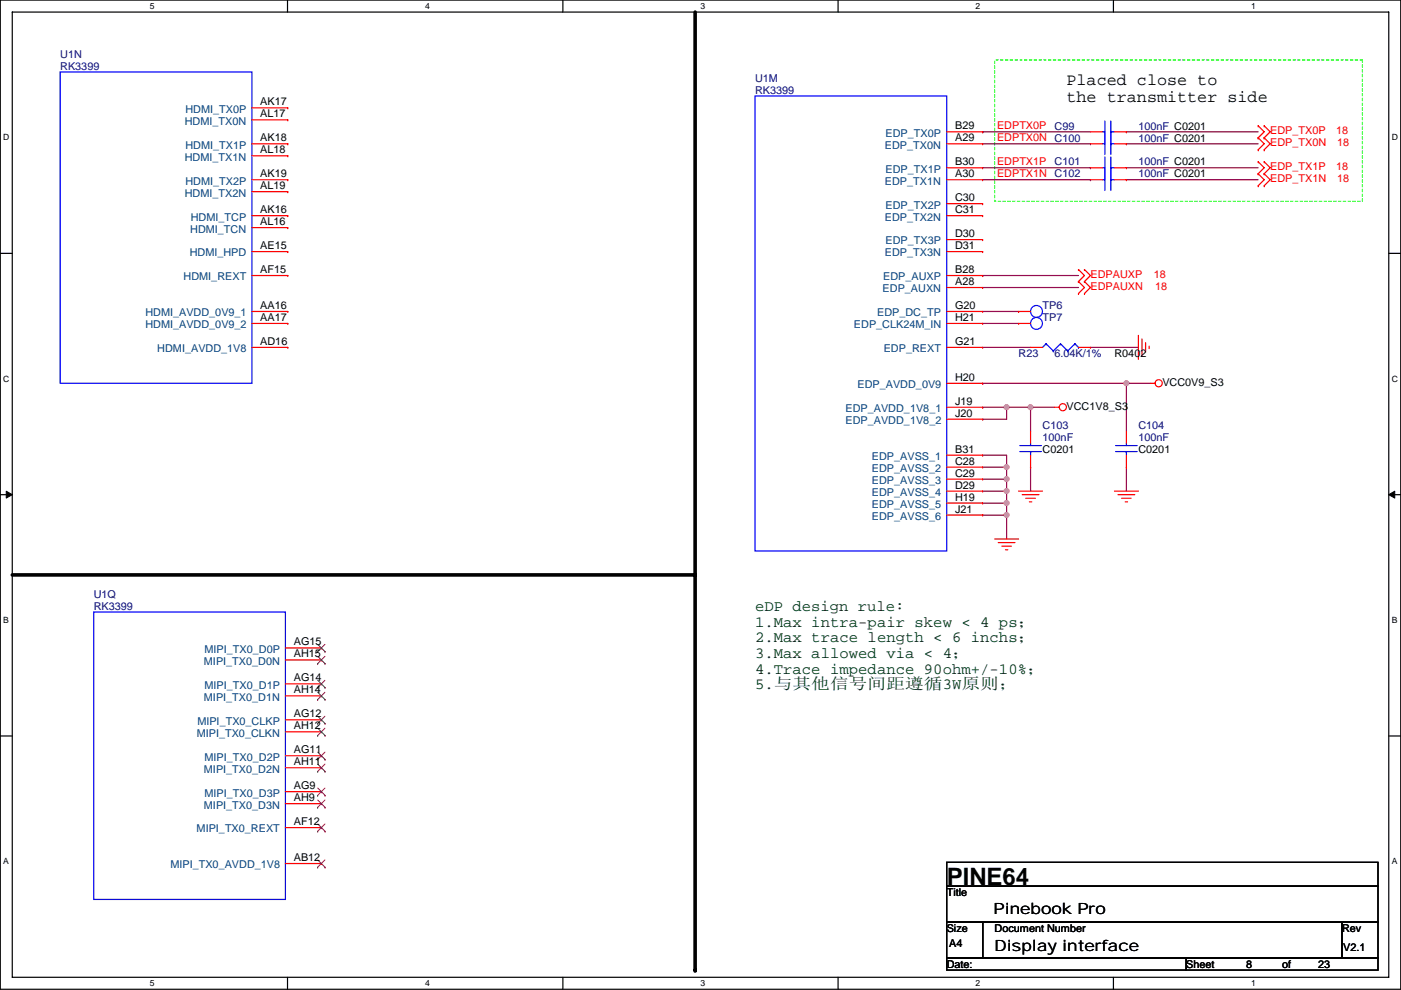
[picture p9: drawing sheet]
<svg xmlns="http://www.w3.org/2000/svg" width="297mm" height="210mm" viewBox="0 0 297 210" stroke-linecap="round" stroke-linejoin="round" font-family="sans-serif">
<path d="M.1 0h296.9v209.8h-296.9zM2.6 2.6h291.8v204.7h-291.8z" fill="none" stroke="#000" stroke-width=".25"/>
<g fill="#fff">
<path d="M31.8 .3h1v2h-1z"/>
<path d="M31.8 207.5h1v2.1h-1z"/>
</g>
<path d="M61 0v2.6M61 207.3v2.5" fill="none" stroke="#000" stroke-width=".25"/>
<g fill="#fff">
<path d="M90.1 .3h1v2h-1z"/>
<path d="M90.1 207.5h1v2.1h-1z"/>
</g>
<path d="M119.3 0v2.6M119.3 207.3v2.5" fill="none" stroke="#000" stroke-width=".25"/>
<g fill="#fff">
<path d="M148.5 .3h1v2h-1z"/>
<path d="M148.5 207.5h1v2.1h-1z"/>
</g>
<path d="M177.7 0v2.6M177.7 207.3v2.5" fill="none" stroke="#000" stroke-width=".25"/>
<g fill="#fff">
<path d="M206.9 .3h1v2h-1z"/>
<path d="M206.9 207.5h1v2.1h-1z"/>
</g>
<path d="M236.1 0v2.6M236.1 207.3v2.5" fill="none" stroke="#000" stroke-width=".25"/>
<g fill="#fff">
<path d="M265.2 .3h1v2h-1z"/>
<path d="M265.2 207.5h1v2.1h-1z"/>
<path d="M.7 28.2h1.3v2h-1.3z"/>
<path d="M295.1 28.2h1.3v2h-1.3z"/>
<path d="M.7 79.3h1.3v2.1h-1.3z"/>
<path d="M295.1 79.3h1.3v2.1h-1.3z"/>
</g>
<path d="M.1 53.7h2.5M294.4 53.7h2.6" fill="none" stroke="#000" stroke-width=".25"/>
<g fill="#fff">
<path d="M.7 130.5h1.2v2h-1.2z"/>
<path d="M295.1 130.5h1.2v2h-1.2z"/>
</g>
<path d="M.1 104.9h2.5M294.4 104.9h2.6" fill="none" stroke="#000" stroke-width=".25"/>
<path d="M1.3 104.2l1.3 .7-1.3 .7zM294.4 104.9l1.3-.7v1.4z" fill="#000" stroke="#000" stroke-width=".21"/>
<g fill="#fff">
<path d="M.7 181.7h1.2v2h-1.2z"/>
<path d="M295.1 181.7h1.2v2h-1.2z"/>
</g>
<path d="M.1 156.1h2.5M294.4 156.1h2.6M200.7 195.6h7.6v7.6h-7.6zM200.7 182.9h91.5v5.1h-91.5zM200.7 188h91.5v7.6h-91.5zM208.3 195.6h76.2v7.6h-76.2zM284.5 195.6h7.7v7.6h-7.7zM200.7 203.2h50.8v2.6h-50.8zM251.5 203.2h40.7v2.6h-40.7z" fill="none" stroke="#000" stroke-width=".25"/>
<path d="M147.4 2.6v203.2M2.6 121.9h144.8M147.4 205.8h.1" fill="none" stroke="#000" stroke-width=".76"/>
<path d="M210.9 12.7h78v30h-78z" fill="none" stroke="#0f0" stroke-width=".25" stroke-dasharray=".5 .5"/>
<g fill="none" stroke="#800040" stroke-width=".25">
<path d="M208.3 28h.1M208.3 30.5h22.9M208.3 28h22.9M208.3 35.6h22.9M208.3 38.1h22.9M231.2 30.5h.1M231.2 35.6h.1M231.2 38.1h.1M238.8 30.5h28M238.8 28h28M238.8 38.1h28M238.8 35.6h28"/>
<path d="M208.3 58.4h.1M208.3 58.4h20.4M208.3 73.7h10.2M208.3 66.1h7.7M208.3 68.6h7.7M208.3 61h20.4M231.2 73.7h10.2M208.3 96.5h5.1v2.6M208.3 99.1h5.1M208.3 81.3h.1M208.3 86.4h.1M208.3 81.3h30.5"/>
<path d="M208.3 86.4h5.1M213.4 99.1h.1M213.4 86.4v2.5h-5.1M213.4 86.4h5.1M213.4 99.1v2.5M218.5 86.4h.1M218.5 86.4v5.1M218.5 99.1v5.1M218.5 86.4h5.1M238.8 81.3h5.1M238.8 99.1v5.1M238.8 81.3v10.2"/>
<path d="M208.3 101.6h5.1M208.3 104.2h5.1M208.3 106.7h5.1M208.3 109.2h5.1M213.4 101.6v2.6M213.4 104.2h.1M213.4 106.7h.1M213.4 109.2v5.1M213.4 104.2v5"/>
</g>
<g fill="#f0f" stroke="#f0f" stroke-width=".25">
<circle cx="213.4" cy="101.6" r=".5"/>
<circle cx="213.4" cy="99.1" r=".5"/>
<circle cx="213.4" cy="104.1" r=".5"/>
<circle cx="213.4" cy="109.2" r=".5"/>
<circle cx="213.4" cy="106.7" r=".5"/>
<circle cx="238.8" cy="81.3" r=".5"/>
<circle cx="213.4" cy="86.4" r=".5"/>
<circle cx="218.5" cy="86.4" r=".5"/>
</g>
<g fill="none" stroke="#f00" stroke-width=".25">
<path d="M53.4 38.1h7.6M53.4 30.5h7.6M53.4 33h7.6M53.4 22.9h7.6M53.4 25.4h7.6M61 38.1h.1M61 30.5h.1M61 33h.1M61 22.9h.1M61 25.4h.1M200.7 38.1h7.6M200.7 30.5h7.6"/>
<path d="M200.7 35.6h7.6M200.7 28h7.6M208.3 38.1h.1M208.3 35.6h.1M208.3 28h.1M208.3 30.5h.1M231.2 38.1h2.5M231.2 28h2.5M231.2 30.5h2.5M231.2 35.6h2.5M236.3 38.1h2.5M236.3 30.5h2.5"/>
<path d="M236.3 35.6h2.5M236.3 28h2.5M238.8 38.1h.1M238.8 28h.1M238.8 30.5h.1M238.8 35.6h.1M266.8 31.8h.1M266.8 29.2h.1M266.8 26.7h.1M266.8 39.4h.1M266.8 36.9h.1M266.8 34.3h.1"/>
<path d="M266.8 29.2l1.2 1.3-1.2 1.3M266.8 26.7l1.2 1.3-1.2 1.2M266.8 36.9l1.2 1.2-1.2 1.3M266.8 34.3l1.2 1.3-1.2 1.3M268 31.8h.1M268 29.2h.1M268 26.7h.1M268 39.4h.1M268 36.9h.1M268 34.3h.1M268 29.2l1.3 1.3-1.3 1.3M268 26.7l1.3 1.3-1.3 1.2"/>
<path d="M268 36.9l1.3 1.2-1.3 1.3M268 34.3l1.3 1.3-1.3 1.3M53.4 40.7h7.6M53.4 48.3h7.6M53.4 45.7h7.6M53.4 58.4h7.6M53.4 53.4h7.6M61 40.7h.1M61 48.3h.1M61 45.7h.1M61 58.4h.1M61 53.4h.1"/>
<path d="M200.7 45.7h7.6M200.7 58.4h7.6M200.7 53.4h7.6M200.7 50.8h7.6M200.7 43.2h7.6M208.3 58.4h.1M208.3 50.8h.1M208.3 53.4h.1M208.3 45.7h.1M208.3 43.2h.1M228.7 59.7h.1M228.7 57.2h.1"/>
<path d="M228.7 59.7l1.2 1.3-1.2 1.3M228.7 57.2l1.2 1.2-1.2 1.3M229.9 59.7h.1M229.9 57.2h.1M229.9 59.7l1.3 1.3-1.3 1.3M229.9 57.2l1.3 1.2-1.3 1.3M53.4 66.1h7.6M53.4 73.7h7.6M53.4 68.6h7.6M61 66.1h.1M61 73.7h.1M61 68.6h.1"/>
<path d="M200.7 66.1h7.6M200.7 73.7h7.6M200.7 68.6h7.6M200.7 61h7.6M208.3 66.1h.1M208.3 61h.1M208.3 68.6h.1M208.3 73.7h.1M216 68.6h.1M216 66.1h.1M216 66.1h2.5M216 68.6h2.5"/>
<path d="M218.5 73.7h2.5M228.7 62.3h.1M228.7 73.7h2.5M229.9 62.3h.1M231.2 73.7h.1M241.4 71.1v5.1M242.1 71.9v3.6M242.9 72.7v2M243.6 73.4v.5M200.7 86.4h7.6M200.7 88.9h7.6M200.7 81.3h7.6"/>
<path d="M200.7 96.5h7.6M200.7 99.1h7.6M208.3 86.4h.1M208.3 88.9h.1M208.3 81.3h.1M208.3 96.5h.1M208.3 99.1h.1M218.5 91.5v2.5M218.5 99.1h.1M218.5 96.5v2.6M223.6 86.4h1M238.8 91.5v2.5"/>
<path d="M238.8 99.1h.1M238.8 96.5v2.6M243.9 81.3h1M200.7 101.6h7.6M200.7 104.2h7.6M200.7 106.7h7.6M200.7 109.2h7.6M208.3 101.6h.1M208.3 104.2h.1M208.3 106.7h.1M208.3 109.2h.1M210.9 114.3h5.1"/>
<path d="M211.6 115.1h3.6M212.4 115.8h2M213.2 116.6h.5M216 104.2h5M216.7 104.9h3.6M217.5 105.7h2M218.2 106.4h.6M236.3 104.2h5.1M237 104.9h3.6M237.8 105.7h2M238.6 106.4h.5M60.5 137.4h7.6"/>
<path d="M60.5 140h7.6M68.1 137.4h.1M68.1 140h.1M60.5 145.1h7.6M60.5 147.6h7.6M60.5 152.7h7.6M60.5 155.2h7.6M68.1 145.1h.1M68.1 147.6h.1M68.1 152.7h.1M68.1 155.2h.1M60.5 160.3h7.6"/>
<path d="M60.5 162.8h7.6M60.5 167.9h7.6M60.5 170.5h7.6M60.5 175.5h7.6M68.1 160.3h.1M68.1 162.8h.1M68.1 167.9h.1M68.1 170.5h.1M68.1 175.5h.1M60.5 183.2h7.6M68.1 183.2h.1"/>
<circle cx="225.3" cy="86.4" r=".76"/>
<circle cx="245.7" cy="81.3" r=".76"/>
</g>
<g fill="none" stroke="#00f" stroke-width=".25">
<path d="M12.8 15.3h40.6v66h-40.6zM160.1 20.3h40.6v96.6h-40.6zM233.7 38.1h.5M233.7 28h.5M233.7 30.5h.5M233.7 35.6h.5M234.2 35.8v4.6M234.2 25.7v4.5M234.2 28.2v4.6M234.2 33.3v4.6M235.5 35.8v4.6M235.5 38.1h.1"/>
<path d="M235.5 25.7v4.5M235.5 28h.1M235.5 28.2v4.6M235.5 30.5h.1M235.5 33.3v4.6M235.5 35.6h.1M235.5 38.1h.8M235.5 28h.8M235.5 30.5h.8M235.5 35.6h.8M221.8 72.9h.1M221.8 72.9l-.8 .8"/>
<path d="M221.8 72.9l1.5 1.5M223.3 74.4h.1M224.8 72.9h.1M224.8 72.9l-1.5 1.5M224.8 72.9l1.6 1.5M226.4 74.4h.1M227.9 72.9h.1M227.9 72.9l-1.5 1.5M227.9 72.9l.8 .8M228.7 73.7h.1M216.2 95.8h4.6M216.2 94.5h4.6"/>
<path d="M218.5 94v.5M218.5 95.8h.1M218.5 95.8v.7M236.5 95.8h4.6M236.5 94.5h4.6M238.8 94v.5M238.8 95.8h.1M238.8 95.8v.7M19.9 129.8h40.6v61h-40.6z"/>
<circle cx="219.8" cy="68.6" r="1.26"/>
<circle cx="219.8" cy="66" r="1.26"/>
</g>
<g fill="none" stroke="#804000" stroke-width=".21">
<path d="M67.3 138.2h.1M67.4 136.7l1.5 1.5M67.4 139.2l1.5 1.6M68.9 136.7l-1.6 1.5M68.9 139.2l-1.6 1.6M68.9 138.2h.1M67.3 140.8h.1M67.3 145.8h.1M67.3 148.4h.1M67.3 153.5h.1M67.3 156h.1M67.4 144.3l1.5 1.5"/>
<path d="M67.4 146.8l1.5 1.6M67.4 159.5l1.5 1.6M67.4 151.9l1.5 1.6M67.4 154.5l1.5 1.5M68.9 144.3l-1.6 1.5M68.9 146.8l-1.6 1.6M68.9 159.5l-1.6 1.6M68.9 151.9l-1.6 1.6M68.9 154.5l-1.6 1.5M68.9 140.8h.1M68.9 145.8h.1M68.9 148.4h.1"/>
<path d="M68.9 153.5h.1M68.9 156h.1M67.3 161.1h.1M67.3 163.6h.1M67.3 168.7h.1M67.3 171.2h.1M67.3 176.3h.1M67.4 162.1l1.5 1.5M67.4 167.2l1.5 1.5M67.4 169.7l1.5 1.5M67.4 174.8l1.5 1.5M68.9 162.1l-1.6 1.5"/>
<path d="M68.9 167.2l-1.6 1.5M68.9 169.7l-1.6 1.5M68.9 174.8l-1.6 1.5M68.9 161.1h.1M68.9 163.6h.1M68.9 168.7h.1M68.9 171.2h.1M68.9 176.3h.1M67.3 183.9h.1M67.4 182.4l1.5 1.5M68.9 182.4l-1.6 1.5M68.9 183.9h.1"/>
</g>
<text font-size="5.1" x="200.7" y="187.6">PINE64</text>
<g font-size="3.6">
<text x="226.1" y="18.1">Placed close to</text>
<text x="226.1" y="21.7">the transmitter side</text>
</g>
<g font-size="3.3" fill="#004000">
<text x="160.1" y="129.7">eDP design rule:</text>
<text x="160.1" y="133">1.Max intra-pair skew &lt; 4 ps；</text>
<text x="160.1" y="136.3">2.Max trace length &lt; 6 inchs；</text>
<text x="160.1" y="139.6">3.Max allowed via &lt; 4；</text>
<text x="160.1" y="142.9">4.Trace impedance 90ohm+/-10%；</text>
<text x="160.1" y="146.2">5.与其他信号间距遵循3W原则；</text>
</g>
<g font-size="3.3">
<text x="210.6" y="193.9">Pinebook Pro</text>
<text x="210.9" y="201.8">Display interface</text>
</g>
<g font-size="2.3" fill="#000080">
<text x="12.8" y="12.2">U1N</text>
<text x="12.8" y="14.8">RK3399</text>
<text x="160.1" y="17.3">U1M</text>
<text x="160.1" y="19.9">RK3399</text>
<text x="223.6" y="27.5">C99</text>
<text x="241.4" y="27.5">100nF C0201</text>
<text x="223.6" y="35.1">C101</text>
<text x="241.4" y="30">100nF C0201</text>
<text x="241.4" y="35.1">100nF C0201</text>
<text x="241.4" y="37.6">100nF C0201</text>
<text x="221" y="65.6">TP6</text>
<text x="221" y="68.1">TP7</text>
<text x="216" y="75.7">R23</text>
<text x="223.6" y="75.7">6.04K/1%</text>
<text x="221" y="91">C103</text>
<text x="221" y="93.5">100nF</text>
<text x="241.4" y="91">C104</text>
<text x="241.4" y="93.5">100nF</text>
<text x="19.9" y="126.8">U1Q</text>
<text x="19.9" y="129.3">RK3399</text>
</g>
<g font-size="2.3" fill="#004080">
<text x="39.3" y="23.9">HDMI_TX0P</text>
<text x="39.2" y="26.5">HDMI_TX0N</text>
<text x="187.7" y="29">EDP_TX0P</text>
<text x="39.2" y="34.1">HDMI_TX1N</text>
<text x="39.3" y="31.5">HDMI_TX1P</text>
<text x="187.6" y="31.5">EDP_TX0N</text>
<text x="39.2" y="41.7">HDMI_TX2N</text>
<text x="39.3" y="39.2">HDMI_TX2P</text>
<text x="187.6" y="39.2">EDP_TX1N</text>
<text x="187.7" y="36.6">EDP_TX1P</text>
<text x="40.4" y="46.8">HDMI_TCP</text>
<text x="187.6" y="46.8">EDP_TX2N</text>
<text x="187.7" y="44.2">EDP_TX2P</text>
<text x="40.3" y="49.3">HDMI_TCN</text>
<text x="187.7" y="51.9">EDP_TX3P</text>
<text x="38.9" y="59.5">HDMI_REXT</text>
<text x="40.2" y="54.4">HDMI_HPD</text>
<text x="187.3" y="59.5">EDP_AUXP</text>
<text x="187.6" y="54.4">EDP_TX3N</text>
<text x="187.1" y="62">EDP_AUXN</text>
<text x="30.8" y="67.1">HDMI_AVDD_0V9_1</text>
<text x="30.8" y="69.6">HDMI_AVDD_0V9_2</text>
<text x="181.1" y="69.6">EDP_CLK24M_IN</text>
<text x="186" y="67.1">EDP_DC_TP</text>
<text x="33.4" y="74.7">HDMI_AVDD_1V8</text>
<text x="187.4" y="74.7">EDP_REXT</text>
<text x="181.8" y="82.3">EDP_AVDD_0V9</text>
<text x="179.3" y="87.4">EDP_AVDD_1V8_1</text>
<text x="179.3" y="90">EDP_AVDD_1V8_2</text>
<text x="184.8" y="97.6">EDP_AVSS_1</text>
<text x="184.8" y="100.1">EDP_AVSS_2</text>
<text x="184.8" y="102.7">EDP_AVSS_3</text>
<text x="184.8" y="105.2">EDP_AVSS_4</text>
<text x="184.8" y="107.7">EDP_AVSS_5</text>
<text x="184.8" y="110.3">EDP_AVSS_6</text>
<text x="43.2" y="141">MIPI_TX0_D0N</text>
<text x="43.4" y="138.5">MIPI_TX0_D0P</text>
<text x="43.2" y="148.6">MIPI_TX0_D1N</text>
<text x="43.4" y="146.1">MIPI_TX0_D1P</text>
<text x="41.8" y="153.7">MIPI_TX0_CLKP</text>
<text x="41.7" y="156.3">MIPI_TX0_CLKN</text>
<text x="43.4" y="161.3">MIPI_TX0_D2P</text>
<text x="43.2" y="163.9">MIPI_TX0_D2N</text>
<text x="43.2" y="171.5">MIPI_TX0_D3N</text>
<text x="43.4" y="169">MIPI_TX0_D3P</text>
<text x="41.7" y="176.6">MIPI_TX0_REXT</text>
<text x="36.1" y="184.2">MIPI_TX0_AVDD_1V8</text>
</g>
<g font-size="2.3">
<text x="55.2" y="22.4">AK17</text>
<text x="55.2" y="24.9">AL17</text>
<text x="55.2" y="30">AK18</text>
<text x="202.5" y="30">A29</text>
<text x="202.5" y="27.4">B29</text>
<text x="55.2" y="32.5">AL18</text>
<text x="202.5" y="35.1">B30</text>
<text x="55.2" y="40.1">AL19</text>
<text x="55.2" y="37.6">AK19</text>
<text x="202.5" y="37.6">A30</text>
<text x="55.2" y="47.8">AL16</text>
<text x="55.2" y="45.2">AK16</text>
<text x="202.5" y="45.2">C31</text>
<text x="202.5" y="42.7">C30</text>
<text x="55.2" y="52.8">AE15</text>
<text x="202.5" y="52.8">D31</text>
<text x="202.5" y="50.3">D30</text>
<text x="55.2" y="57.9">AF15</text>
<text x="202.5" y="57.9">B28</text>
<text x="55.2" y="65.5">AA16</text>
<text x="202.5" y="65.5">G20</text>
<text x="202.5" y="60.5">A28</text>
<text x="55.2" y="68.1">AA17</text>
<text x="202.5" y="68.1">H21</text>
<text x="55.2" y="73.2">AD16</text>
<text x="202.5" y="73.2">G21</text>
<text x="236.3" y="75.7">R0402</text>
<text x="202.5" y="80.8">H20</text>
<text x="246.4" y="81.8">VCC0V9_S3</text>
<text x="202.5" y="85.9">J19</text>
<text x="202.5" y="88.4">J20</text>
<text x="226.1" y="86.9">VCC1V8_S3</text>
<text x="202.5" y="96">B31</text>
<text x="202.5" y="98.6">C28</text>
<text x="202.5" y="101.1">C29</text>
<text x="221" y="96.1">C0201</text>
<text x="241.4" y="96.1">C0201</text>
<text x="202.5" y="103.6">D29</text>
<text x="202.5" y="106.2">H19</text>
<text x="202.5" y="108.7">J21</text>
<text x="62.3" y="136.9">AG15</text>
<text x="62.3" y="139.4">AH15</text>
<text x="62.3" y="144.5">AG14</text>
<text x="62.3" y="147.1">AH14</text>
<text x="62.3" y="152.1">AG12</text>
<text x="62.3" y="154.7">AH12</text>
<text x="62.3" y="159.8">AG11</text>
<text x="62.3" y="167.4">AG9</text>
<text x="62.3" y="162.3">AH11</text>
<text x="62.3" y="169.9">AH9</text>
<text x="62.3" y="175">AF12</text>
<text x="62.3" y="182.6">AB12</text>
<text x="200.7" y="190">Title</text>
<text x="200.7" y="197.7">Size</text>
<text x="210.9" y="197.7">Document Number</text>
<text x="284.5" y="197.7">Rev</text>
<text x="201.2" y="201">A4</text>
<text x="284.8" y="201.7">V2.1</text>
<text x="200.7" y="205.3">Date:</text>
<text x="251.5" y="205.3">Sheet</text>
<text x="264.2" y="205.3">8</text>
<text x="271.8" y="205.3">of</text>
<text x="279.5" y="205.3">23</text>
</g>
<g font-size="2.3" fill="#f00">
<text x="211.4" y="30">EDPTX0N C100</text>
<text x="211.4" y="27.5">EDPTX0P</text>
<text x="269.3" y="28.5">EDP_TX0P</text>
<text x="283.3" y="28.5">18</text>
<text x="211.4" y="35.1">EDPTX1P</text>
<text x="269.3" y="31">EDP_TX0N</text>
<text x="283.5" y="31">18</text>
<text x="211.4" y="37.6">EDPTX1N C102</text>
<text x="269.3" y="38.7">EDP_TX1N</text>
<text x="269.3" y="36.1">EDP_TX1P</text>
<text x="283.3" y="36.1">18</text>
<text x="283.5" y="38.7">18</text>
<text x="231.2" y="59">EDPAUXP</text>
<text x="244.7" y="59">18</text>
<text x="231.2" y="61.5">EDPAUXN</text>
<text x="244.9" y="61.5">18</text>
</g>
<g font-size="1.8">
<text x="31.8" y="1.9">5</text>
<text x="90.1" y="1.9">4</text>
<text x="148.5" y="1.9">3</text>
<text x="206.9" y="1.9">2</text>
<text x="265.2" y="1.9">1</text>
<text x=".7" y="29.8">D</text>
<text x="295.1" y="29.8">D</text>
<text x=".7" y="81">C</text>
<text x="295.1" y="81">C</text>
<text x=".7" y="132.1">B</text>
<text x="295.1" y="132.1">B</text>
<text x=".7" y="183.3">A</text>
<text x="295.1" y="183.3">A</text>
<text x="31.8" y="209.2">5</text>
<text x="90.1" y="209.2">4</text>
<text x="148.5" y="209.2">3</text>
<text x="206.9" y="209.2">2</text>
<text x="265.2" y="209.2">1</text>
</g>
</svg>
